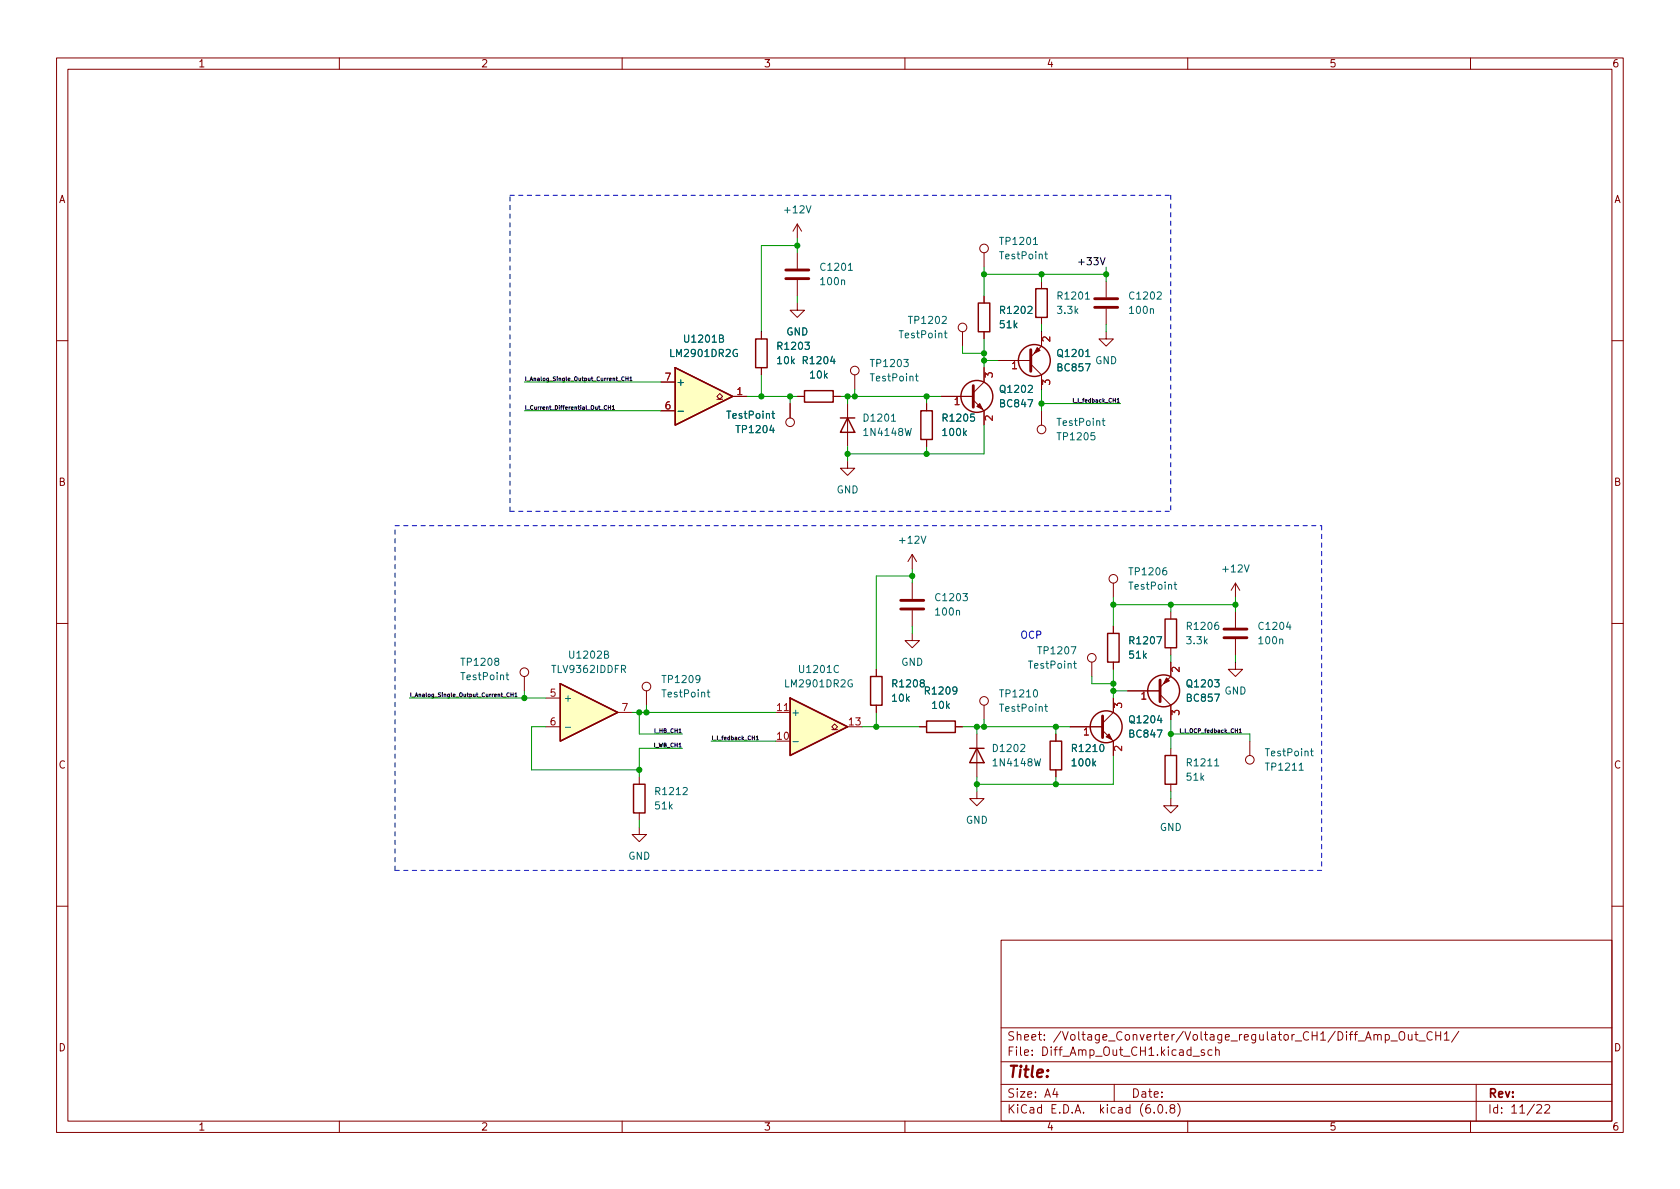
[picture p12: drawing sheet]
<svg xmlns="http://www.w3.org/2000/svg" width="297mm" height="210mm" viewBox="0 0 297 210" stroke-linecap="round" stroke-linejoin="round" font-family="sans-serif">
<g fill="none" stroke="#840000" stroke-width=".18">
<path d="M10 10.2h277v190.1h-277zM12 12.2h273v186.1h-273zM60 10.2v2M110 10.2v2M160 10.2v2M210 10.2v2M260 10.2v2M141 39.6l-.8 1.3M141 39.6v2.6M141 39.6l.7 1.3M134.6 58.7v1.2M141 53.6v1.3h1.2l-1.2 1.2-1.3-1.2h1.3"/>
<path d="M141 44.7v2.8M141 49.5v2.8M170.2 58.7v2.5M174 44.7v2.5M174 52.3v1.3M174 58.7v1.2M184.1 58.7v2.5l-1.9 1.9M184.1 49.8v1.2M184.1 56.1v1.3M195.6 58.7v1.2h1.2l-1.2 1.3-1.3-1.3h1.3M195.6 49.8v2.8M195.6 54.6v2.8"/>
<path d="M10 60.2h2M116.8 72.6h2.6M116.8 67.6h2.6M126.7 70.6h.6l-.6-.5 .6-.5 .5 .5-.5 .5h.5M129.5 70.1h2.6M134.6 65v1.3M139.7 71.4v2.5M141 70.1h1.2M147.3 70.1h1.3M149.9 71.4v7.6M151.1 66.3v2.5M163.8 71.4v1.2"/>
<path d="M163.8 77.7v1.3M166.4 70.1h5.7M172.1 70.7l1.9 1.9v2.6M174 65v2.6l-1.9 1.9M176.5 63.7h5.7M182.2 64.4l1.9 1.9v2.5M184.1 72.6v2.6M285 60.2h2M149.9 81.5v1.3h1.2l-1.2 1.3-1.3-1.3h1.3M161.3 98l-.8 1.3M161.3 98v2.6M161.3 98l.8 1.3"/>
<path d="M10 110.2h2M92.7 119.6v2.6M154.9 118.4v1.2M161.3 112v1.3h1.3l-1.3 1.2-1.3-1.2h1.3M161.3 103.1v2.8M161.3 107.9v2.8M193 117.1v2.5M196.8 103.1v2.6M196.8 110.7v1.3M196.8 117.1v1.3M207 117.1v2.5l-1.9 1.9M207 108.2v1.3"/>
<path d="M207 114.5v1.3M218.4 117.1v1.3h1.3l-1.3 1.2-1.2-1.2h1.2M218.4 103.1l-.7 1.3M218.4 103.1v2.6M218.4 108.2v2.8M218.4 113v2.8M218.4 103.1l.8 1.3M285 110.2h2M96.5 123.4h2.6M96.5 128.5h2.6M109.2 126h2.6M113 137.4v1.3"/>
<path d="M114.3 122.2v2.5M137.2 126h2.5M147.1 129h.5l-.5-.5 .5-.5 .5 .5-.5 .5h.5M154.9 124.7v1.3M162.6 128.5h1.2M168.9 128.5h1.3M172.7 139.9v1.3h1.3l-1.3 1.3-1.3-1.3h1.3M172.7 129.8v7.6M174 124.7v2.5M186.7 129.8v1.3M186.7 136.1v1.3M189.2 128.5h5.7"/>
<path d="M194.9 129.2l1.9 1.9v2.5M196.8 123.4v2.6l-1.9 1.9M199.4 122.2h5.7M205.1 122.8l1.9 1.9v2.5M207 132.3v1.3M207 138.7v1.2M221 131.1v2.5M113 146.3v1.3h1.3l-1.3 1.2-1.2-1.2h1.2M113 143.8v1.2M207 141.2v1.3h1.3l-1.3 1.3-1.3-1.3h1.3M10 160.2h2M177 166.3h108v32h-108z"/>
<path d="M285 160.2h2M60 198.3v2M110 198.3v2M160 198.3v2M177 194.8h108M177 191.8h108M177 187.8h108M177 181.8h108M186.5 192.5l-.4 1h1M186.9 193v1M197 191.8v3M204.1 196.7v.1"/>
<path d="M204.9 195.4l.2-.1a.81 .81 0 0 1 .6 .7 .81 .81 0 0 1-.3 .8h-.2a.81 .81 0 0 1-.6-.6 .81 .81 0 0 1 .3-.8zM206.2 196.7v.1M207.1 196l-.2-.3v-.2l.2-.2 .5 .1 .1 .2-.1 .2-.6 .2-.1 .3v.4l.2 .1h.5l.1-.3-.1-.4-.2-.1M208.2 195.1a1.72 1.72 0 0 1 0 2.3M210 198.3v2M210.9 186.8h1.2M212.9 185.7l-.3-.1-.2 .2v.3l.5 .1v.4h-.5M214.3 185.7l-.4-.1-.3 .3v.4l.1 .3h.6M214.9 185.8l.2-.2 .4 .1 .1 .9M214.9 185.1v1.5M244.9 183l.5-.1 .2 .3v.4l-.1 .3h-.6M245.9 184.1h1.2"/>
<path d="M247.6 182.5a.5 .5 0 0 1 .5 0 .5 .5 0 0 1 .3 .4v.5a.5 .5 0 0 1-.5 .6 .5 .5 0 0 1-.5-.6v-.5zM249 182.9l.1 1h.3l.2-.1M249.6 182.9v1M250.1 182.9h.6M250.4 182.4v1.3l.3 .2M250.9 184.1h1.1M253.2 182.6a.6 .6 0 0 0-.7 0 .6 .6 0 0 0-.2 .7 .56 .56 0 0 0 .3 .6 .56 .56 0 0 0 .6-.1M253.9 182.4v1.5M253.9 183.1h.8M254.7 182.4v1.5M255.4 182.9l.4-.5v1.5M255.4 183.9h.8"/>
<path d="M257.9 182.4l-1.3 1.9M260 198.3v2M261 191.8v6.5M271.7 195.5l.6-.2 .2 .2 .1 .3-.9 1h.9M273.1 195.5l.6-.2 .2 .2 .1 .3-.9 1h.9"/>
<circle cx="170.2" cy="57.9" r=".76"/>
<circle cx="174" cy="43.9" r=".76"/>
<circle cx="139.7" cy="74.7" r=".76"/>
<circle cx="151.1" cy="65.5" r=".76"/>
<circle cx="184.1" cy="75.9" r=".76"/>
<circle cx="92.7" cy="118.9" r=".76"/>
<circle cx="193" cy="116.3" r=".76"/>
<circle cx="196.8" cy="102.4" r=".76"/>
<circle cx="114.3" cy="121.4" r=".76"/>
<circle cx="174" cy="123.9" r=".76"/>
<circle cx="221" cy="134.4" r=".76"/>
</g>
<path d="M138.9 49.3h4.1M138.9 47.7h4.1M193.5 54.4h4.1M193.5 52.8h4.1M172.1 68.2v3.8M182.2 61.8v3.9M159.3 107.7h4M159.3 106.2h4M216.4 112.8h4.1M216.4 111.2h4.1M194.9 126.6v3.8M205.1 120.3v3.8" fill="none" stroke="#840000" stroke-width=".51"/>
<g fill="none" stroke="#840000" stroke-width=".25">
<path d="M133.6 59.9h2v5.1h-2zM173 53.6h2v5.1h-2zM183.1 51h2.1v5.1h-2.1zM119.4 65l10.1 5.1-10.1 5.1zM142.2 69.1h5.1v2h-5.1zM148.6 73.9h2.5M149.9 73.9l1.2 2.5h-2.5zM162.8 72.6h2v5.1h-2zM153.9 119.6h2.1v5.1h-2.1zM195.8 112h2.1v5.1h-2.1zM206 109.5h2v5h-2zM99.1 120.9l10.1 5.1-10.1 5.1z"/>
<path d="M112 138.7h2v5.1h-2zM139.7 123.4l10.2 5.1-10.2 5.1zM163.8 127.5h5.1v2h-5.1zM171.4 132.3h2.6M172.7 132.3l1.3 2.6h-2.6zM185.7 131.1h2v5h-2zM206 133.6h2v5.1h-2z"/>
<circle cx="172.7" cy="70.1" r="2.82"/>
<circle cx="182.9" cy="63.7" r="2.82"/>
<circle cx="195.6" cy="128.5" r="2.82"/>
<circle cx="205.7" cy="122.2" r="2.82"/>
</g>
<g fill="none" stroke="#006464" stroke-width=".18">
<path d="M167 58.9h.4M167.1 58.5v1.1l.3 .2M184.7 44.9h.5M184.9 44.5v1.1l.3 .2M119.9 72.7h1M136.5 73.1h.5M136.7 72.7v1.1l.3 .2M161.9 66.5h.4M162 66.1v1.1l.3 .2M194.9 74.4h.5M195.1 74v1.1l.3 .1M89.5 119.4h.4"/>
<path d="M89.6 118.9v1.1l.3 .2M189.8 117.3h.5M190 116.9v1.1l.3 .2M207.6 103.4h.5M207.8 102.9v1.1l.3 .2M99.9 128.6h1M125 122.4h.5M125.2 122v1.1l.3 .2M140.2 131.1h1M184.7 124.9h.5M184.9 124.5v1.1l.3 .2M231.7 132.8h.5"/>
<path d="M231.9 132.4v1.1l.3 .2"/>
</g>
<g fill="#ffffc2" stroke="#ffffc2" stroke-width=".18">
<path d="M99.1 120.9l10.1 5.1-10.1 5.1z"/>
<path d="M139.7 123.4l10.2 5.1-10.2 5.1z"/>
<path d="M119.4 65l10.1 5.1-10.1 5.1z"/>
</g>
<g fill="#840000" stroke="#840000" stroke-width=".18">
<path d="M183.4 61.5l.5 .5-1 .5z"/>
<path d="M206.2 119.9l.6 .5-1.1 .5z"/>
<path d="M195.6 130.3l.5-.5 .5 1z"/>
<path d="M173.2 71.4l.5 1-1-.5z"/>
</g>
<g fill="none" stroke="#0f0f0f" stroke-width=".18">
<path d="M190.7 46.3h1M107.3 71.8a.31 .31 0 0 0-.5 .3 .31 .31 0 0 0 .5 .2M107.6 71.7v.7M107.6 72h.4M108 71.7v.7M108.3 71.9l.2-.2v.7M108.3 72.4h.4M109.3 67.4h.5M110.4 66.7a.31 .31 0 0 0-.5 .3 .31 .31 0 0 0 .5 .3M110.7 66.6v.7M110.7 67h.4M111.1 66.6v.7"/>
<path d="M111.4 66.8l.2-.2v.7M111.4 67.3h.4M189.8 70.4v.7M189.9 71.2h.6M88.9 123.3h.6M90 122.6a.31 .31 0 0 0-.4 .3 .31 .31 0 0 0 .4 .2M90.3 122.5v.7M90.3 122.8h.4M90.7 122.5v.7M91 122.7l.2-.2v.7M91 123.2h.4M133.7 130.3l.2-.2v.7"/>
<path d="M133.7 130.8h.4M208.7 128.9v.7M208.9 129.6h.5"/>
</g>
<path d="M90.2 34.5h116.8M207 34.5v55.9M69.8 93h66.1M90.2 90.4v-55.9M90.2 90.4h116.8M135.9 93h97.8M233.7 93v60.9M69.8 153.9v-60.9M233.7 153.9h-163.9" fill="none" stroke="#0000c2" stroke-width=".18" stroke-dasharray=".8 .8"/>
<g fill="none" stroke="#009600" stroke-width=".18">
<path d="M141 43.4h-6.4v15.3M141 42.2v2.5M141 52.3v1.3M174 47.2v5.1M174 59.9v5.1M174 48.5h21.6M184.1 48.5v1.3M184.1 57.4v1.3M195.6 47.2v2.6M195.6 57.4v1.3M92.7 72.6h24.1M92.7 67.6h24.1"/>
<path d="M132.1 70.1h8.9M134.6 66.3v3.8M139.7 70.1v1.3M148.6 70.1h17.8M149.9 70.1v1.3M149.9 79v2.5M151.1 68.8v1.3M163.8 70.1v1.3M163.8 79v1.3M170.2 61.2v1.3h3.8M174 75.2v5.1h-24.1M174 63.7h2.5"/>
<path d="M184.1 68.8v3.8M184.1 71.4h14M161.3 101.8h-6.4v16.6M161.3 100.6v2.5M161.3 110.7v1.3M193 119.6v1.3h3.8M196.8 106.9h21.6M196.8 105.7v5M196.8 118.4v5M207 106.9v1.3M207 115.8v1.3M218.4 105.7v2.5"/>
<path d="M218.4 115.8v1.3M72.4 123.4h24.1M92.7 122.2v1.2M96.5 128.5h-2.5v7.6h19M111.8 126h25.4M113 126v3.8h7.6M114.3 124.7v1.3M120.6 132.3h-7.6v5.1M125.7 131.1h11.5M152.4 128.5h10.2M154.9 126v2.5M170.2 128.5h19"/>
<path d="M172.7 128.5v1.3M172.7 137.4v2.5M174 127.2v1.3M186.7 128.5v1.3M186.7 137.4v1.3M196.8 133.6v5.1h-24.1M196.8 122.2h2.6M207 127.2v5.1M207 139.9v1.3M207 129.8h14v1.3M113 145v1.3"/>
</g>
<g fill="#009600" stroke="#009600" stroke-width=".18">
<circle cx="161.3" cy="101.8" r=".46"/>
<circle cx="154.9" cy="128.5" r=".46"/>
<circle cx="172.7" cy="138.7" r=".46"/>
<circle cx="172.7" cy="128.5" r=".46"/>
<circle cx="196.8" cy="120.9" r=".46"/>
<circle cx="186.7" cy="138.7" r=".46"/>
<circle cx="218.4" cy="106.9" r=".46"/>
<circle cx="174" cy="128.5" r=".46"/>
<circle cx="186.7" cy="128.5" r=".46"/>
<circle cx="196.8" cy="122.2" r=".46"/>
<circle cx="196.8" cy="106.9" r=".46"/>
<circle cx="207" cy="106.9" r=".46"/>
<circle cx="207" cy="129.8" r=".46"/>
<circle cx="113" cy="126" r=".46"/>
<circle cx="92.7" cy="123.4" r=".46"/>
<circle cx="114.3" cy="126" r=".46"/>
<circle cx="113" cy="136.1" r=".46"/>
<circle cx="174" cy="62.5" r=".46"/>
<circle cx="184.1" cy="71.4" r=".46"/>
<circle cx="174" cy="63.7" r=".46"/>
<circle cx="174" cy="48.5" r=".46"/>
<circle cx="195.6" cy="48.5" r=".46"/>
<circle cx="184.1" cy="48.5" r=".46"/>
<circle cx="163.8" cy="70.1" r=".46"/>
<circle cx="139.7" cy="70.1" r=".46"/>
<circle cx="149.9" cy="70.1" r=".46"/>
<circle cx="134.6" cy="70.1" r=".46"/>
<circle cx="141" cy="43.4" r=".46"/>
<circle cx="151.1" cy="70.1" r=".46"/>
<circle cx="163.8" cy="80.3" r=".46"/>
<circle cx="149.9" cy="80.3" r=".46"/>
</g>
<text font-size="2.8" fill="#840000" x="178" y="190.6">Title:</text>
<g font-size="2.1" fill="#840000">
<text x="178" y="184">Sheet: /Voltage_Converter/Voltage_regulator_CH1/Diff_Amp_Out_CH1/</text>
<text x="178" y="186.7">File: Diff_Amp_Out_CH1.kicad_sch</text>
<text x="178" y="196.9">KiCad E.D.A. kicad (6.0.8)</text>
<text x="178" y="194.1">Size: A4</text>
<text x="200" y="194.1">Date:</text>
<text x="263" y="194.1">Rev:</text>
<text x="263" y="196.9">Id: 11/22</text>
</g>
<g font-size="1.8" fill="#840000">
<text x="35" y="11.9">1</text>
<text x="85" y="11.9">2</text>
<text x="135" y="11.9">3</text>
<text x="185" y="11.9">4</text>
<text x="235" y="11.9">5</text>
<text x="285" y="11.9">6</text>
<text x="10.3" y="35.9">A</text>
<text x="285.3" y="35.9">A</text>
<text x="10.3" y="85.9">B</text>
<text x="285.3" y="85.9">B</text>
<text x="10.3" y="135.9">C</text>
<text x="285.3" y="135.9">C</text>
<text x="10.3" y="185.9">D</text>
<text x="285.3" y="185.9">D</text>
<text x="35" y="199.9">1</text>
<text x="85" y="199.9">2</text>
<text x="135" y="199.9">3</text>
<text x="185" y="199.9">4</text>
<text x="235" y="199.9">5</text>
<text x="285" y="199.9">6</text>
</g>
<g font-size="1.8" fill="#006464">
<text x="138.9" y="37.7">+12V</text>
<text x="145.3" y="47.9">C1201</text>
<text x="176.9" y="45.8">TestPoint</text>
<text x="177.1" y="43.3">TP1201</text>
<text x="145.2" y="50.4">100n</text>
<text x="187.2" y="53">R1201</text>
<text x="199.9" y="53">C1202</text>
<text x="139" y="59.3">GND</text>
<text x="159.2" y="59.8">TestPoint</text>
<text x="160.9" y="57.3">TP1202</text>
<text x="176.9" y="58">51k</text>
<text x="177.1" y="55.5">R1202</text>
<text x="187.1" y="55.5">3.3k</text>
<text x="199.8" y="55.5">100n</text>
<text x="118.8" y="63.1">LM2901DR2G</text>
<text x="121.2" y="60.6">U1201B</text>
<text x="137.5" y="64.4">10k</text>
<text x="137.7" y="61.8">R1203</text>
<text x="142.2" y="64.4">R1204</text>
<text x="154.2" y="64.9">TP1203</text>
<text x="187.1" y="65.7">BC857</text>
<text x="187.2" y="63.1">Q1201</text>
<text x="193.6" y="64.4">GND</text>
<text x="119.5" y="68.2">+</text>
<text x="143.3" y="66.9">10k</text>
<text x="154.1" y="67.4">TestPoint</text>
<text x="177" y="69.5">Q1202</text>
<text x="128.7" y="74">TestPoint</text>
<text x="130.4" y="76.6">TP1204</text>
<text x="152.9" y="74.5">D1201</text>
<text x="153" y="77.1">1N4148W</text>
<text x="166.8" y="77.1">100k</text>
<text x="166.9" y="74.5">R1205</text>
<text x="176.9" y="72">BC847</text>
<text x="187.1" y="75.3">TestPoint</text>
<text x="187.2" y="77.8">TP1205</text>
<text x="147.9" y="87.2">GND</text>
<text x="159.2" y="96.1">+12V</text>
<text x="199.9" y="101.7">TP1206</text>
<text x="216.4" y="101.2">+12V</text>
<text x="165.6" y="106.3">C1203</text>
<text x="199.8" y="104.3">TestPoint</text>
<text x="165.6" y="108.8">100n</text>
<text x="199.9" y="113.9">R1207</text>
<text x="209.9" y="113.9">3.3k</text>
<text x="210.1" y="111.4">R1206</text>
<text x="222.7" y="113.9">100n</text>
<text x="222.8" y="111.4">C1204</text>
<text x="81.8" y="117.7">TP1208</text>
<text x="97.8" y="119">TLV9362IDDFR</text>
<text x="100.9" y="116.5">U1202B</text>
<text x="141.5" y="119">U1201C</text>
<text x="159.3" y="117.7">GND</text>
<text x="182" y="118.2">TestPoint</text>
<text x="183.8" y="115.7">TP1207</text>
<text x="199.7" y="116.5">51k</text>
<text x="81.7" y="120.3">TestPoint</text>
<text x="99.6" y="124.1">+</text>
<text x="117.2" y="123.3">TestPoint</text>
<text x="117.4" y="120.8">TP1209</text>
<text x="139.1" y="121.5">LM2901DR2G</text>
<text x="157.8" y="124.1">10k</text>
<text x="158" y="121.5">R1208</text>
<text x="163.8" y="122.8">R1209</text>
<text x="164.9" y="125.3">10k</text>
<text x="176.9" y="125.9">TestPoint</text>
<text x="177.1" y="123.3">TP1210</text>
<text x="210" y="124.1">BC857</text>
<text x="210.1" y="121.5">Q1203</text>
<text x="216.5" y="122.8">GND</text>
<text x="139.8" y="126.6">+</text>
<text x="199.8" y="130.4">BC847</text>
<text x="199.9" y="127.9">Q1204</text>
<text x="175.8" y="133">D1202</text>
<text x="175.8" y="135.5">1N4148W</text>
<text x="189.7" y="135.5">100k</text>
<text x="189.8" y="133">R1210</text>
<text x="210.1" y="135.5">R1211</text>
<text x="223.9" y="133.7">TestPoint</text>
<text x="224" y="136.3">TP1211</text>
<text x="115.9" y="143.1">51k</text>
<text x="116.1" y="140.6">R1212</text>
<text x="209.9" y="138">51k</text>
<text x="170.8" y="145.7">GND</text>
<text x="205" y="146.9">GND</text>
<text x="111.1" y="152">GND</text>
</g>
<text font-size="1.8" fill="#0f0f0f" x="191.4" y="46.9">+33V</text>
<g font-size="1.8" fill="#a90000">
<text x="178.9" y="65.3">1</text>
<text x="185.7" y="60.4" transform="rotate(-90 185.7 60.4)">2</text>
<text x="117.6" y="67.3">7</text>
<text x="130.3" y="69.8">1</text>
<text x="168.7" y="71.6">1</text>
<text x="175.5" y="66.8" transform="rotate(-90 175.5 66.8)">3</text>
<text x="185.7" y="68.1" transform="rotate(-90 185.7 68.1)">3</text>
<text x="117.6" y="72.4">6</text>
<text x="175.5" y="74.4" transform="rotate(-90 175.5 74.4)">2</text>
<text x="208.5" y="118.9" transform="rotate(-90 208.5 118.9)">2</text>
<text x="97.3" y="123.2">5</text>
<text x="110" y="125.7">7</text>
<text x="137.4" y="125.7">11</text>
<text x="198.4" y="125.2" transform="rotate(-90 198.4 125.2)">3</text>
<text x="201.8" y="123.7">1</text>
<text x="97.3" y="128.3">6</text>
<text x="137.4" y="130.8">10</text>
<text x="150.1" y="128.3">13</text>
<text x="191.6" y="130">1</text>
<text x="208.5" y="126.5" transform="rotate(-90 208.5 126.5)">3</text>
<text x="198.4" y="132.8" transform="rotate(-90 198.4 132.8)">2</text>
</g>
<text font-size="1.8" fill="#0000c2" x="180.3" y="112.9">OCP</text>
<g font-size="1" fill="#0f0f0f">
<text x="92.7" y="67.4">I_Analog_Single_Output_Current_CH1</text>
<text x="190.3" y="71.2">I_I_fedback_CH1</text>
<text x="92.7" y="72.4">I_Current_Differential_Out_CH1</text>
<text x="72.4" y="123.2">I_Analog_Single_Output_Current_CH1</text>
<text x="115.9" y="129.6">I_HB_CH1</text>
<text x="125.7" y="130.9">I_I_fedback_CH1</text>
<text x="209.3" y="129.6">I_I_OCP_fedback_CH1</text>
<text x="115.7" y="132.1">I_WB_CH1</text>
</g>
</svg>
